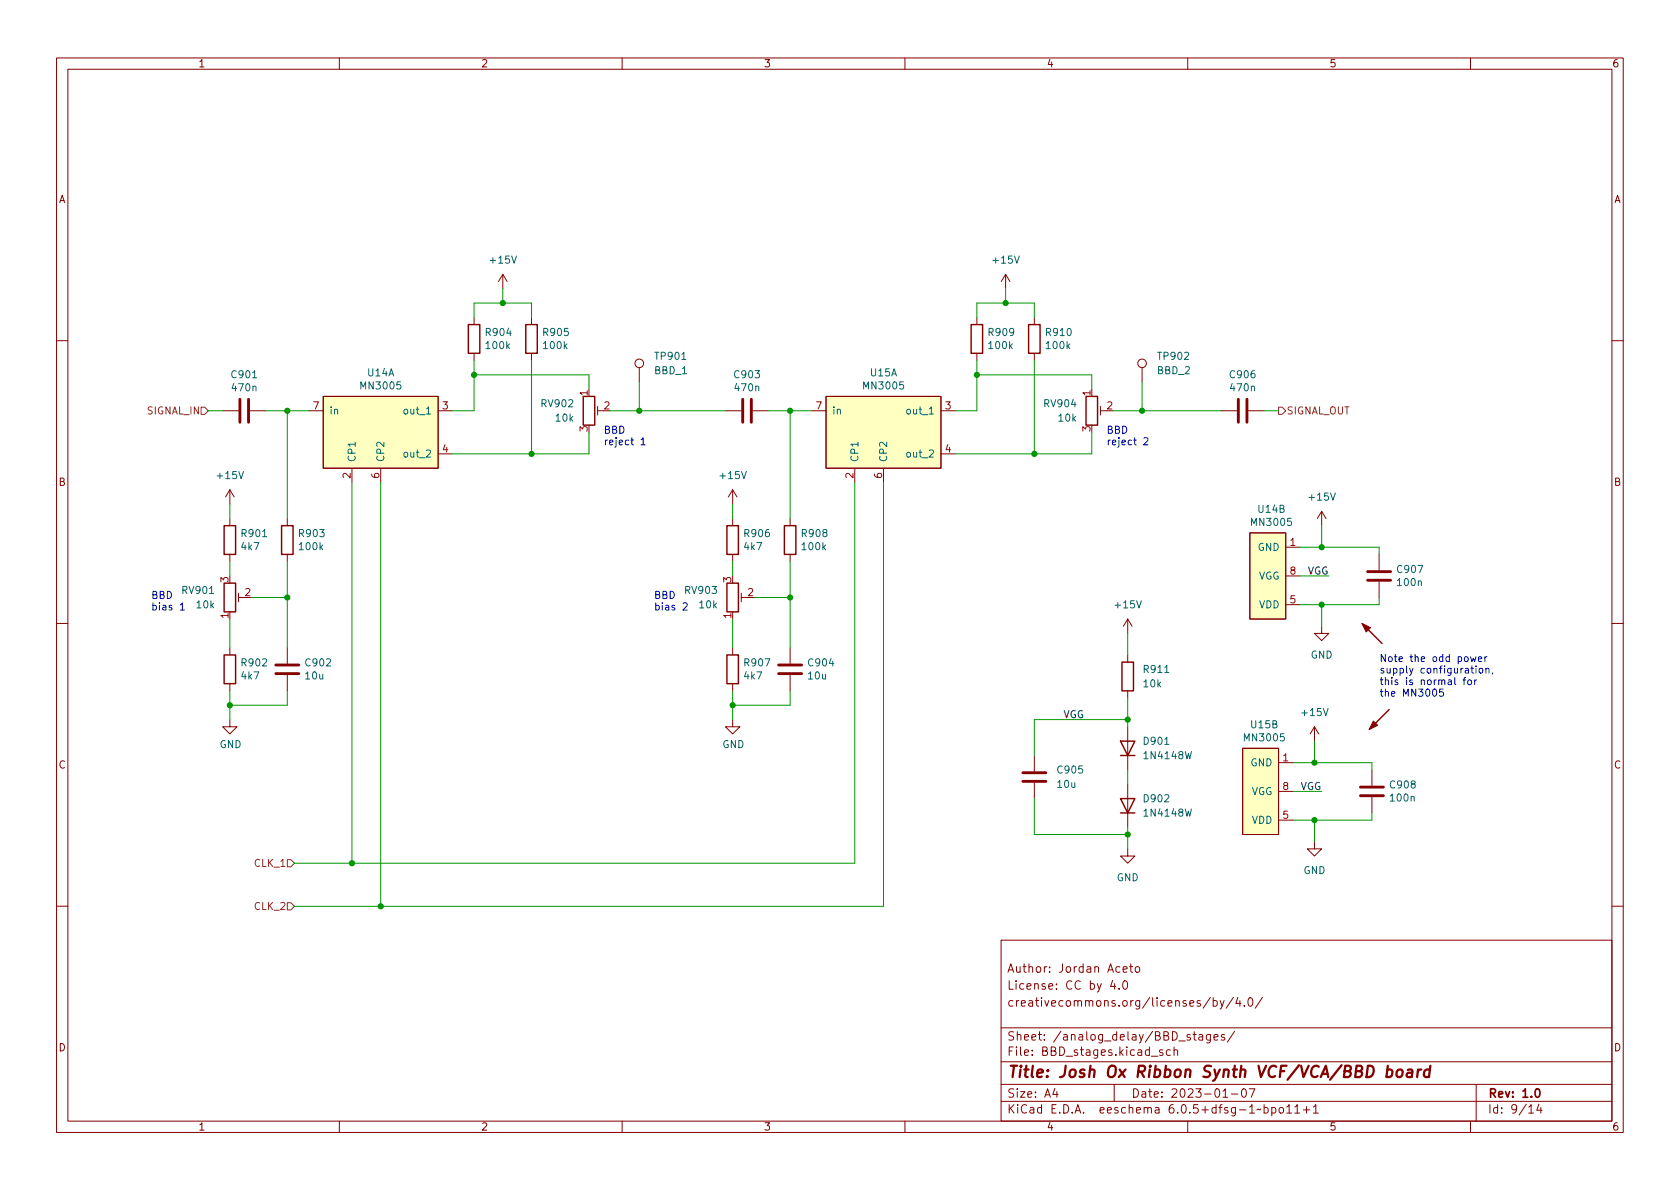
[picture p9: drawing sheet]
<svg xmlns="http://www.w3.org/2000/svg" width="297mm" height="210mm" viewBox="0 0 297 210" stroke-linecap="round" stroke-linejoin="round" font-family="sans-serif">
<g fill="none" stroke="#840000" stroke-width=".18">
<path d="M10 10.2h277v190.1h-277zM12 12.2h273v186.1h-273zM60 10.2v2M110 10.2v2M160 10.2v2M210 10.2v2M260 10.2v2M83.8 56.1v1.3M88.9 48.5l-.8 1.3M88.9 48.5v2.5M88.9 48.5l.8 1.3M94 56.1v1.3"/>
<path d="M172.7 56.1v1.3M177.8 48.5l-.8 1.3M177.8 48.5v2.5M177.8 48.5l.8 1.3M182.9 56.1v1.3M10 60.2h2M39.4 72.6h2.8M44.2 72.6h2.8M54.6 72.6h2.5M57.1 70.1h20.4v12.7h-20.4zM77.5 72.6h2.5M83.8 62.5v1.2"/>
<path d="M94 62.5v1.2M105.7 72.6h1M105.7 71.9v1.5M113 65v2.6M128.3 72.6h2.8M133.1 72.6h2.8M143.5 72.6h2.5M146 70.1h20.4v12.7h-20.4zM166.4 72.6h2.5M172.7 62.5v1.2M182.9 62.5v1.2M194.6 72.6h1"/>
<path d="M194.6 71.9v1.5M201.9 65v2.6M215.9 72.6h2.8M220.7 72.6h2.8M285 60.2h2M40.6 86.6v2.5M40.6 91.7v1.3M40.6 98v1.3M40.6 86.6l-.7 1.3M40.6 86.6l.8 1.3M50.8 91.7v1.3M50.8 98v1.3"/>
<path d="M62.2 82.8v2.5M67.3 82.8v2.5M77.5 80.3h2.5M129.5 86.6l-.7 1.3M129.5 86.6v2.5M129.5 91.7v1.3M129.5 98v1.3M129.5 86.6l.8 1.3M139.7 91.7v1.3M139.7 98v1.3M151.1 82.8v2.5M156.2 82.8v2.5"/>
<path d="M166.4 80.3h2.5M221 94.2h6.3v15.3h-6.3zM227.3 96.8h2.6M233.7 90.4l-.8 1.3M233.7 90.4v2.6M233.7 90.4l.7 1.3M243.8 98v2.8M10 110.2h2M40.6 114.5v1.3M42.2 105.7h1M42.2 104.9v1.5M50.8 114.5v2.8"/>
<path d="M50.8 119.4v2.8M129.5 114.5v1.3M131.1 104.9v1.5M131.1 105.7h1M139.7 114.5v2.8M139.7 119.4v2.8M199.4 109.5l-.8 1.2M199.4 109.5v2.5M199.4 115.8v1.3M199.4 109.5l.8 1.2M227.3 106.9h2.6M227.3 101.8h2.6"/>
<path d="M233.7 110.7v1.3h1.2l-1.2 1.3-1.3-1.3h1.3M243.8 102.9v2.8M285 110.2h2M40.6 127.2v1.3h1.3l-1.3 1.3-1.2-1.3h1.2M40.6 120.9v1.3M129.5 127.2v1.3h1.3l-1.3 1.3-1.2-1.3h1.2M129.5 120.9v1.3M182.9 133.6v2.8M182.9 138.4v2.8M199.4 122.2v1.2M199.4 128.5v7.6M199.4 138.7v7.6"/>
<path d="M219.7 132.3h6.4v15.3h-6.4zM226.1 134.9h2.5M226.1 139.9h2.5M232.4 128.5l-.8 1.3M232.4 128.5v2.6M232.4 128.5l.8 1.3M242.6 136.1v2.8M199.4 150.1v1.3h1.3l-1.3 1.2-1.3-1.2h1.3M226.1 145h2.5M232.4 148.8v1.3h1.3l-1.3 1.3-1.3-1.3h1.3M242.6 141v2.8M10 160.2h2"/>
<path d="M177 166.3h108v32h-108zM196.7 173.4l-.3 1h.9M197.1 173.9v1M197.9 174.8v.1M198.6 171.4l.7-.1-.1-.3-.4-.1-.2 .2v.8h.6M198.6 173.6l.3-.2a.81 .81 0 0 1 .5 .7 .81 .81 0 0 1-.3 .8h-.1a.81 .81 0 0 1-.4-1.3zM199.7 170.9h.6M199.9 170.4v1.3l.4 .2M200.9 171l.3-.1 .3 .3v.4l-.3 .3h-.3l-.2-.3v-.4zM214 176.4l-1.3 1.9M214.5 177l.4-.1 .3 .3v.4l-.1 .3h-.6M214.5 176.4v1.5"/>
<path d="M215.7 176.9l.4 1M216.4 176.9l-.5 1.4-.2 .1M218.1 176.4l-1.3 1.9M218.9 176.4l-.4 1h.9M219.2 176.9v1M220 177.8v.1M220.8 176.6l.2-.2a.81 .81 0 0 1 .6 .7 .81 .81 0 0 1-.3 .8h-.2a.81 .81 0 0 1-.3-1.3zM223.2 176.4l-1.3 1.9M285 160.2h2M60 198.3v2M110 198.3v2M160 198.3v2"/>
<path d="M177 194.8h108M177 191.8h108M177 187.8h108M177 181.8h108M186.5 192.5l-.4 1h1M186.9 193v1M197 191.8v3M203.6 186.8h1.1M205.6 185.7l-.4-.1-.2 .2 .1 .3 .5 .1v.4h-.6M206.9 185.7l-.4-.1-.3 .3v.4l.2 .3h.5M207.6 185.8l.2-.2 .3 .1 .1 .9M207.6 185.1v1.5"/>
<path d="M210 198.3v2M210.9 182.9h.6M211.1 182.4v1.3l.4 .2M212 183h.6v.9M212.6 183.3l-.5 .1a.29 .29 0 0 0-.2 .2 .29 .29 0 0 0 .2 .3h.5M214 182.9v1.2l-.3 .3h-.3M214 183l-.4-.1-.3 .3v.4l.1 .3h.6M214.6 183.4l.8-.1-.1-.3-.4-.1-.3 .2 .1 .8h.6M216.2 194h.9M216.5 183l-.4-.1-.2 .2 .1 .3 .5 .1v.4h-.6M217.7 193.5h1.2M218.3 182.4l-1.3 1.9"/>
<path d="M219.7 192.6l.2-.1a.81 .81 0 0 1 .5 .7 .81 .81 0 0 1-.3 .8h-.1a.81 .81 0 0 1-.6-.6 .81 .81 0 0 1 .3-.8zM220.9 192.5h1l-.7 1.5M223.5 195.9l.4-.1 .3 .3v.4l-.1 .3h-.6M223.5 195.3v1.5M224.9 195.9l.4-.1 .3 .3v.4l-.2 .3h-.5M224.9 195.8v1.5M226.3 195.9l.3-.1 .3 .3v.4l-.3 .3h-.3l-.2-.3v-.4zM227.5 195.8l.4-.5v1.5M227.5 196.8h.9M228.9 195.8l.5-.5v1.5M228.9 196.8h.9M230.4 196.3h1.2"/>
<path d="M231 195.7v1.1M232.2 195.8l.4-.5v1.5M232.2 196.8h.9M260 198.3v2M261 191.8v6.5M270.3 195.8l.4-.5v1.5M270.3 196.8h.9M272.1 195.3l-.4 1h.9M272.4 195.8v1"/>
<circle cx="113" cy="64.3" r=".76"/>
<circle cx="201.9" cy="64.3" r=".76"/>
</g>
<path d="M271.6 192.6l.2-.1a.82 .82 0 0 1 .6 .7 .82 .82 0 0 1-.3 .8h-.2a.81 .81 0 0 1-.6-.6 .81 .81 0 0 1 .3-.8z" fill="none" stroke="#840000" stroke-width=".3"/>
<path d="M245.3 189.2l.2-.1 .5 .1 .2 .3-.1 .6a.66 .66 0 0 1-1 .3M245.4 188.5l-.3 2M247.1 189.3a.52 .52 0 0 1 .5-.2 .52 .52 0 0 1 .4 .4l-.1 .6a.55 .55 0 0 1-.5 .4 .55 .55 0 0 1-.5-.4zM248.9 189.2l.2-.1 .6 .1-.1 1.3M249.7 189.6l-.7 .1a.4 .4 0 0 0-.3 .3 .4 .4 0 0 0 .2 .5l.7-.1M250.7 189.1l-.1 1.4M251.3 189.1l-.4 .1-.2 .3M252.8 189.2a.66 .66 0 0 0-1 .3v.6l.1 .3 .2 .1 .6-.1M252.9 188.5l-.2 2" fill="none" stroke="#840000" stroke-width=".4"/>
<g fill="none" stroke="#840000" stroke-width=".51">
<path d="M42.4 70.6v4.1M43.9 70.6v4.1M131.3 70.6v4.1M132.8 70.6v4.1M218.9 70.6v4.1M220.5 70.6v4.1M48.8 119.1h4M48.8 117.6h4M137.7 119.1h4M137.7 117.6h4M241.8 102.6h4.1M241.8 101.1h4.1"/>
<path d="M180.8 138.2h4.1M180.8 136.6h4.1M240.5 139.2h4.1M240.5 140.7h4.1"/>
</g>
<g fill="none" stroke="#840000" stroke-width=".25">
<path d="M82.8 57.4h2v5.1h-2zM93 57.4h2v5.1h-2zM171.7 57.4h2v5.1h-2zM181.9 57.4h2v5.1h-2zM103.1 70.1h2.1v5.1h-2.1zM192 70.1h2.1v5.1h-2.1zM39.6 93h2.1v5h-2.1zM49.8 93h2v5h-2zM128.5 93h2.1v5h-2.1zM138.7 93h2v5h-2zM39.6 115.8h2.1v5.1h-2.1zM39.6 103.1h2.1v5.1h-2.1z"/>
<path d="M128.5 115.8h2.1v5.1h-2.1zM128.5 103.1h2.1v5.1h-2.1zM198.4 117.1h2v5.1h-2zM241 110.5l3.3 3.3M198.1 131.1h2.6l-1.3 2.5zM198.1 133.6h2.6M245.6 125.5l-3.3 3.3M198.1 141.2h2.6l-1.3 2.6zM198.1 143.8h2.6"/>
</g>
<g fill="#840000" stroke="#840000" stroke-width=".18">
<path d="M240.8 110.2l1.5 .8-.7 .8z"/>
<path d="M242.8 127.5l.8 .8-1.5 .7z"/>
</g>
<g fill="#ffffc2" stroke="#ffffc2" stroke-width=".18">
<path d="M221 94.2h6.3v15.3h-6.3z"/>
<path d="M219.7 132.3h6.4v15.3h-6.4z"/>
<path d="M57.1 70.1h20.4v12.7h-20.4z"/>
<path d="M146 70.1h20.4v12.7h-20.4z"/>
</g>
<path d="M35.6 72h.6l.6 .6-.6 .7h-.6zM226.1 72h.6l.6 .6-.6 .7h-.6zM50.8 159.6h.6l.7 .7-.7 .6h-.6zM50.8 152h.6l.7 .6-.7 .7h-.6z" fill="none" stroke="#725600" stroke-width=".18"/>
<g fill="none" stroke="#0000c2" stroke-width=".18">
<path d="M113.3 77.8l.4-.4v1.3M113.3 78.7h.8M202.2 77.5l.5-.1 .3 .4-.8 .9h.8M31.9 107l.3-.4v1.3M31.9 107.9h.7M120.8 106.7l.5-.1 .2 .4-.8 .9h.8M259.2 119.8l-.3 .2v1.1M260 116.1l.2 .9 .3-.6 .2 .6 .3-.9M260.1 118.2h.4M260.2 117.8v1l.3 .2M261 117.8v.1M261 118.2v.8"/>
<path d="M261.4 116.6l.6-.2-.1-.2-.3-.1-.2 .2 .1 .6h.4M261.6 118.3l.2-.1 .3 .1 .1 .5-.1 .2h-.3l-.2-.1zM262.5 116.1v.9M262.7 118.3l.2-.1h.3l.1 .8M262.7 118.2v.8M262.9 116.1l-.4 .3M263.9 119l-.1 .2M255.2 121.8h-.6l-.1 .7 .2-.2 .4 .1 .1 .2v.4l-.2 .1-.5-.1M258.7 120.2h.5M259.6 120.3l.3-.1 .3 .3v.3l-.3 .3-.3-.1-.1-.2zM260.7 120.2v.9M261.1 120.2l-.4 .3"/>
</g>
<g fill="none" stroke="#009600" stroke-width=".18">
<path d="M83.8 56.1v-2.5h10.2v2.5M88.9 51v2.6M172.7 56.1v-2.5h10.2v2.5M177.8 51v2.6M36.8 72.6h2.6M47 72.6h7.6M50.8 72.6v19.1M83.8 63.7v8.9h-3.8M83.8 66.3h20.3v2.5M94 63.7v16.6M104.1 76.4v3.9h-24.1M107.9 72.6h20.4"/>
<path d="M113 67.6v5M135.9 72.6h7.6M139.7 72.6v19.1M172.7 63.7v8.9h-3.8M172.7 66.3h20.3v2.5M182.9 63.7v16.6M193 76.4v3.9h-24.1M196.8 72.6h19.1M201.9 67.6v5M223.5 72.6h2.6M40.6 89.1v2.6M40.6 99.3v2.5"/>
<path d="M50.8 99.3v15.2M62.2 85.3v67.3M67.3 85.3v75M129.5 89.1v2.6M129.5 99.3v2.5M139.7 99.3v15.2M151.1 85.3v67.3h-99M156.2 85.3v75h-104.1M229.9 96.8h13.9v1.2M233.7 93v3.8M40.6 109.5v5M44.4 105.7h6.4"/>
<path d="M129.5 109.5v5M133.3 105.7h6.4M199.4 112v3.8M229.9 101.8h5M233.7 106.9v3.8M243.8 105.7v1.2h-13.9M40.6 122.2v5M50.8 122.2v2.5h-10.2M129.5 122.2v5M139.7 122.2v2.5h-10.2M199.4 123.4v5.1M199.4 136.1v2.6"/>
<path d="M199.4 127.2h-16.5v6.4M228.6 134.9h14v1.2M228.6 139.9h5.1M232.4 131.1v3.8M182.9 141.2v6.4h16.5M199.4 146.3v3.8M232.4 145v3.8M242.6 143.8v1.2h-14"/>
</g>
<g fill="#009600" stroke="#009600" stroke-width=".18">
<circle cx="40.6" cy="124.7" r=".46"/>
<circle cx="83.8" cy="66.3" r=".46"/>
<circle cx="50.8" cy="72.6" r=".46"/>
<circle cx="50.8" cy="105.7" r=".46"/>
<circle cx="139.7" cy="105.7" r=".46"/>
<circle cx="172.7" cy="66.3" r=".46"/>
<circle cx="182.9" cy="80.3" r=".46"/>
<circle cx="177.8" cy="53.6" r=".46"/>
<circle cx="233.7" cy="96.8" r=".46"/>
<circle cx="233.7" cy="106.9" r=".46"/>
<circle cx="201.9" cy="72.6" r=".46"/>
<circle cx="94" cy="80.3" r=".46"/>
<circle cx="139.7" cy="72.6" r=".46"/>
<circle cx="113" cy="72.6" r=".46"/>
<circle cx="88.9" cy="53.6" r=".46"/>
<circle cx="199.4" cy="147.6" r=".46"/>
<circle cx="199.4" cy="127.2" r=".46"/>
<circle cx="232.4" cy="145" r=".46"/>
<circle cx="232.4" cy="134.9" r=".46"/>
<circle cx="129.5" cy="124.7" r=".46"/>
<circle cx="62.2" cy="152.6" r=".46"/>
<circle cx="67.3" cy="160.3" r=".46"/>
</g>
<text font-size="2.8" fill="#840000" x="178" y="190.6">Title: Josh Ox Ribbon Synth VCF/VCA/BBD board</text>
<g font-size="2.1" fill="#840000">
<text x="178" y="172">Author: Jordan Aceto</text>
<text x="178" y="178">creativecommons.org/licenses/by/4.0/</text>
<text x="178" y="175">License: CC by 4.0</text>
<text x="178" y="184">Sheet: /analog_delay/BBD_stages/</text>
<text x="178" y="186.7">File: BBD_stages.kicad_sch</text>
<text x="178" y="196.9">KiCad E.D.A. eeschema 6.0.5+dfsg-1~bpo11+1</text>
<text x="178" y="194.1">Size: A4</text>
<text x="200" y="194.1">Date: 2023-01-07</text>
<text x="263" y="194.1">Rev: 1.0</text>
<text x="263" y="196.9">Id: 9/14</text>
</g>
<g font-size="1.8" fill="#840000">
<text x="35" y="11.9">1</text>
<text x="85" y="11.9">2</text>
<text x="135" y="11.9">3</text>
<text x="185" y="11.9">4</text>
<text x="235" y="11.9">5</text>
<text x="285" y="11.9">6</text>
<text x="10.3" y="35.9">A</text>
<text x="285.3" y="35.9">A</text>
<text x="10.3" y="85.9">B</text>
<text x="285.3" y="85.9">B</text>
<text x="10.3" y="135.9">C</text>
<text x="285.3" y="135.9">C</text>
<text x="10.3" y="185.9">D</text>
<text x="285.3" y="185.9">D</text>
<text x="35" y="199.9">1</text>
<text x="85" y="199.9">2</text>
<text x="135" y="199.9">3</text>
<text x="185" y="199.9">4</text>
<text x="235" y="199.9">5</text>
<text x="285" y="199.9">6</text>
</g>
<g font-size="1.8" fill="#006464">
<text x="86.8" y="46.6">+15V</text>
<text x="175.7" y="46.6">+15V</text>
<text x="86" y="59.4">R904</text>
<text x="96.2" y="59.4">R905</text>
<text x="174.9" y="59.4">R909</text>
<text x="185.1" y="59.4">R910</text>
<text x="86" y="61.7">100k</text>
<text x="96.2" y="61.7">100k</text>
<text x="116" y="63.6">TP901</text>
<text x="174.9" y="61.7">100k</text>
<text x="185.1" y="61.7">100k</text>
<text x="204.9" y="63.6">TP902</text>
<text x="41.1" y="66.9">C901</text>
<text x="41.2" y="69.2">470n</text>
<text x="64" y="68.9">MN3005</text>
<text x="65" y="66.5">U14A</text>
<text x="115.7" y="66.2">BBD_1</text>
<text x="130" y="66.9">C903</text>
<text x="130.1" y="69.2">470n</text>
<text x="152.9" y="68.9">MN3005</text>
<text x="153.9" y="66.5">U15A</text>
<text x="204.6" y="66.2">BBD_2</text>
<text x="217.6" y="66.9">C906</text>
<text x="217.7" y="69.2">470n</text>
<text x="58.2" y="73.3">in</text>
<text x="71.7" y="73.3">out_1</text>
<text x="95.8" y="72">RV902</text>
<text x="98.3" y="74.5">10k</text>
<text x="147.1" y="73.3">in</text>
<text x="160.6" y="73.3">out_1</text>
<text x="184.7" y="72">RV904</text>
<text x="187.2" y="74.5">10k</text>
<text x="62.9" y="81.8" transform="rotate(-90 62.9 81.8)">CP1</text>
<text x="67.9" y="81.8" transform="rotate(-90 67.9 81.8)">CP2</text>
<text x="71.7" y="80.9">out_2</text>
<text x="151.8" y="81.8" transform="rotate(-90 151.8 81.8)">CP1</text>
<text x="156.8" y="81.8" transform="rotate(-90 156.8 81.8)">CP2</text>
<text x="160.6" y="80.9">out_2</text>
<text x="38.6" y="84.7">+15V</text>
<text x="127.5" y="84.7">+15V</text>
<text x="231.6" y="88.5">+15V</text>
<text x="42.8" y="95">R901</text>
<text x="53" y="95">R903</text>
<text x="131.7" y="95">R906</text>
<text x="141.9" y="95">R908</text>
<text x="221.4" y="93">MN3005</text>
<text x="222.5" y="90.7">U14B</text>
<text x="42.7" y="97.3">4k7</text>
<text x="53" y="97.3">100k</text>
<text x="131.6" y="97.3">4k7</text>
<text x="141.9" y="97.3">100k</text>
<text x="222.4" y="97.4">GND</text>
<text x="247.2" y="101.3">C907</text>
<text x="32.3" y="105">RV901</text>
<text x="34.8" y="107.6">10k</text>
<text x="121.2" y="105">RV903</text>
<text x="123.7" y="107.6">10k</text>
<text x="197.3" y="107.6">+15V</text>
<text x="222.4" y="102.5">VGG</text>
<text x="222.6" y="107.6">VDD</text>
<text x="247.2" y="103.6">100n</text>
<text x="42.8" y="117.8">R902</text>
<text x="54.1" y="117.8">C902</text>
<text x="131.7" y="117.8">R907</text>
<text x="143" y="117.8">C904</text>
<text x="202.3" y="119">R911</text>
<text x="231.7" y="116.5">GND</text>
<text x="42.7" y="120.1">4k7</text>
<text x="54.1" y="120.1">10u</text>
<text x="131.6" y="120.1">4k7</text>
<text x="143" y="120.1">10u</text>
<text x="202.3" y="121.5">10k</text>
<text x="202.3" y="131.7">D901</text>
<text x="220.2" y="131.1">MN3005</text>
<text x="221.3" y="128.8">U15B</text>
<text x="230.3" y="126.6">+15V</text>
<text x="38.8" y="132.3">GND</text>
<text x="127.7" y="132.3">GND</text>
<text x="187.1" y="136.8">C905</text>
<text x="202.5" y="134.2">1N4148W</text>
<text x="221.1" y="135.5">GND</text>
<text x="187" y="139.3">10u</text>
<text x="202.3" y="141.9">D902</text>
<text x="221.1" y="140.6">VGG</text>
<text x="245.9" y="139.4">C908</text>
<text x="245.9" y="141.7">100n</text>
<text x="202.5" y="144.4">1N4148W</text>
<text x="221.3" y="145.7">VDD</text>
<text x="197.4" y="155.8">GND</text>
<text x="230.4" y="154.6">GND</text>
</g>
<g font-size="1.8" fill="#a90000">
<text x="103.9" y="70" transform="rotate(-90 103.9 70)">1</text>
<text x="192.8" y="70" transform="rotate(-90 192.8 70)">1</text>
<text x="55.4" y="72.4">7</text>
<text x="78.2" y="72.4">3</text>
<text x="103.9" y="76.3" transform="rotate(-90 103.9 76.3)">3</text>
<text x="106.8" y="72.4">2</text>
<text x="144.3" y="72.4">7</text>
<text x="167.1" y="72.4">3</text>
<text x="192.8" y="76.3" transform="rotate(-90 192.8 76.3)">3</text>
<text x="195.7" y="72.4">2</text>
<text x="78.2" y="80">4</text>
<text x="167.1" y="80">4</text>
<text x="62" y="84.6" transform="rotate(-90 62 84.6)">2</text>
<text x="67.1" y="84.6" transform="rotate(-90 67.1 84.6)">6</text>
<text x="150.9" y="84.6" transform="rotate(-90 150.9 84.6)">2</text>
<text x="156" y="84.6" transform="rotate(-90 156 84.6)">6</text>
<text x="228.1" y="96.5">1</text>
<text x="228.1" y="101.6">8</text>
<text x="40.4" y="103" transform="rotate(-90 40.4 103)">3</text>
<text x="43.3" y="105.4">2</text>
<text x="129.3" y="103" transform="rotate(-90 129.3 103)">3</text>
<text x="132.2" y="105.4">2</text>
<text x="228.1" y="106.7">5</text>
<text x="40.4" y="109.3" transform="rotate(-90 40.4 109.3)">1</text>
<text x="129.3" y="109.3" transform="rotate(-90 129.3 109.3)">1</text>
<text x="226.8" y="134.6">1</text>
<text x="226.8" y="139.7">8</text>
<text x="226.8" y="144.8">5</text>
</g>
<g font-size="1.8" fill="#725600">
<text x="26" y="73.3">SIGNAL_IN</text>
<text x="227.4" y="73.3">SIGNAL_OUT</text>
<text x="45.1" y="153.3">CLK_1</text>
<text x="45.1" y="160.9">CLK_2</text>
</g>
<g font-size="1.8" fill="#0000c2">
<text x="106.7" y="76.7">BBD</text>
<text x="195.6" y="76.7">BBD</text>
<text x="106.7" y="78.7">reject 1</text>
<text x="195.6" y="78.7">reject 2</text>
<text x="26.7" y="105.9">BBD</text>
<text x="26.7" y="107.9">bias 1</text>
<text x="115.6" y="105.9">BBD</text>
<text x="115.6" y="107.9">bias 2</text>
<text x="243.8" y="117">Note the odd power</text>
<text x="243.8" y="119.1">supply configuration,</text>
<text x="243.8" y="121.1">this is normal for</text>
<text x="243.8" y="123.2">the MN3005</text>
</g>
<g font-size="1.8" fill="#0f0f0f">
<text x="231" y="101.6">VGG</text>
<text x="188" y="127">VGG</text>
<text x="229.7" y="139.7">VGG</text>
</g>
</svg>
